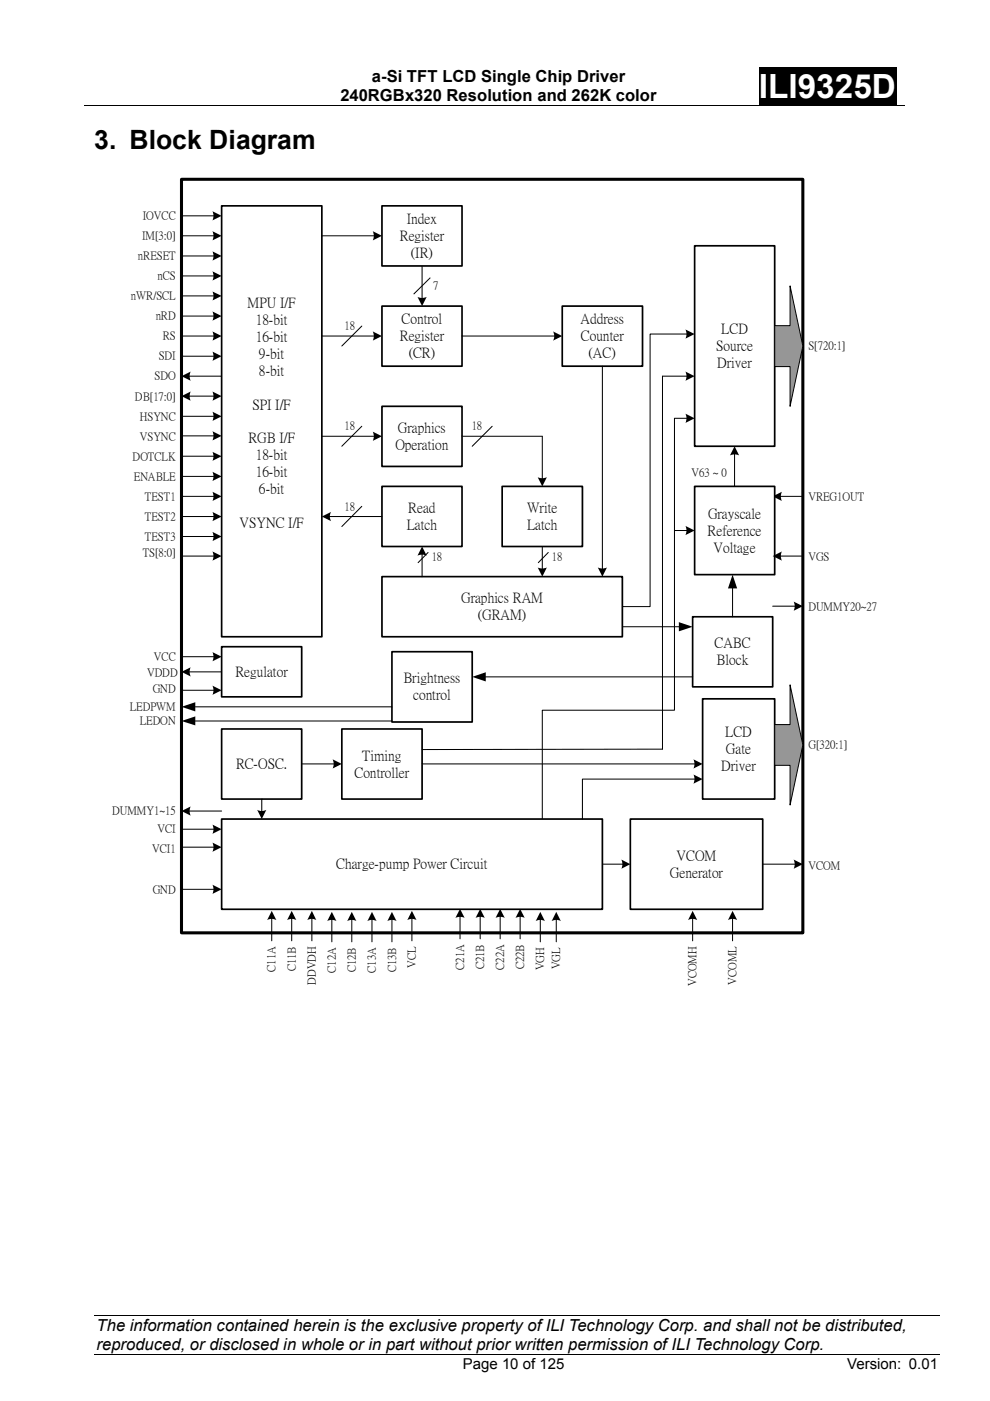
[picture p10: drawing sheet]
<svg xmlns="http://www.w3.org/2000/svg" width="210mm" height="297mm" viewBox="0 0 210 297" stroke-linecap="round" stroke-linejoin="round" font-family="sans-serif">
<path d="M61 22.3l.1 .1zM149.9 22.3l.1 .1zM160.9 14.2h29.1v8.1h-29.1zM79 287.1h.1v.2h-.1zM138.6 287.1h.2v.2h-.2z" fill="#000"/>
<path d="M17.8 22.4h174.1M20 278.9h179.3M20 287.2h59M79.1 287.2h59.5M138.8 287.2h60.5" fill="none" stroke="#000" stroke-width=".21"/>
<path d="M38.5 38h131.7v159.8h-131.7z" fill-rule="evenodd" fill="#fff"/>
<path d="M38.5 38h131.7v159.8h-131.7z" fill="none" stroke="#000" stroke-width=".65"/>
<path d="M47 43.6h21.2v91.4h-21.2z" fill-rule="evenodd" fill="#fff"/>
<path d="M47 43.6h21.2v91.4h-21.2z" fill="none" stroke="#000" stroke-width=".36"/>
<g fill="none" stroke="#000" stroke-width=".22">
<path d="M38.5 50h7M38.5 54.3h7M38.5 58.5h7M38.5 62.7h7M38.5 67h7M38.5 71.2h7M38.5 75.5h7M40 79.8h7M38.5 88.3h7M38.5 92.4h7M38.5 96.7h7M40 84h5.5"/>
<path d="M38.5 105.2h7M38.5 109.5h7M38.5 117.9h7"/>
</g>
<g fill="#000">
<path d="M45 49l2 1-2 1 .3-1.2z" fill-rule="evenodd"/>
<path d="M45 53.3l2 1-2 .9 .3-1.1z" fill-rule="evenodd"/>
<path d="M45 57.5l2 1-2 1 .3-1.2z" fill-rule="evenodd"/>
<path d="M38.5 79.8l1.9-1-.2 .7 .2 1.2z" fill-rule="evenodd"/>
<path d="M45 61.8l2 .9-2 1 .3-1.1z" fill-rule="evenodd"/>
<path d="M45 66l2 1-2 1 .3-1.2z" fill-rule="evenodd"/>
<path d="M45 70.3l2 .9-2 1 .3-1.1z" fill-rule="evenodd"/>
<path d="M45 74.5l2 1-2 1 .3-1.2z" fill-rule="evenodd"/>
<path d="M38.5 84l1.9-1-.2 .8 .2 1.2z" fill-rule="evenodd"/>
<path d="M45 83l2 1-2 1 .3-1.2z" fill-rule="evenodd"/>
<path d="M45 87.3l2 1-2 .9 .3-1.2z" fill-rule="evenodd"/>
<path d="M45 91.4l2 1-2 1 .3-1.2z" fill-rule="evenodd"/>
<path d="M45 95.8l2 .9-2 1 .3-1.1z" fill-rule="evenodd"/>
<path d="M45 104.3l2 .9-2 1 .3-1.1z" fill-rule="evenodd"/>
<path d="M45 108.5l2 1-2 1 .3-1.2z" fill-rule="evenodd"/>
<path d="M45 116.9l2 1-2 1 .3-1.2z" fill-rule="evenodd"/>
</g>
<path d="M47 137.1h17v10.6h-17z" fill-rule="evenodd" fill="#fff"/>
<path d="M47 137.1h17v10.6h-17z" fill="none" stroke="#000" stroke-width=".36"/>
<path d="M38.5 139.2h7M38.5 146.3h7" fill="none" stroke="#000" stroke-width=".22"/>
<g fill="#000">
<path d="M45 138.3l2 .9-2 1 .3-1.2z" fill-rule="evenodd"/>
<path d="M45 145.4l2 .9-2 1 .3-1.1z" fill-rule="evenodd"/>
</g>
<path d="M47 154.6h17v14.8h-17z" fill-rule="evenodd" fill="#fff"/>
<path d="M47 154.6h17v14.8h-17z" fill="none" stroke="#000" stroke-width=".36"/>
<path d="M72.5 154.6h17v14.8h-17z" fill-rule="evenodd" fill="#fff"/>
<path d="M72.5 154.6h17v14.8h-17z" fill="none" stroke="#000" stroke-width=".36"/>
<path d="M64 162h7" fill="none" stroke="#000" stroke-width=".22"/>
<path d="M70.5 161l2 1-2 .9 .2-1.1z" fill-rule="evenodd" fill="#000"/>
<path d="M47 173.7h80.7v19.1h-80.7z" fill-rule="evenodd" fill="#fff"/>
<path d="M47 173.7h80.7v19.1h-80.7z" fill="none" stroke="#000" stroke-width=".36"/>
<path d="M165.3 105.2h4.9M38.5 175.8h7M57.6 194.6v4.9M61.8 194.6v4.9M66.1 194.6v4.9M70.4 194.8v4.9M74.6 194.8v4.9M87.3 194.6v4.9M106 194.1v5M110.3 194.1v5M114.6 194.8v4.9M117.9 194.8v4.9" fill="none" stroke="#000" stroke-width=".22"/>
<g fill="#000">
<path d="M163.8 105.2l2-.9-.2 .8 .2 1.1z" fill-rule="evenodd"/>
<path d="M45 174.8l2 1-2 1 .3-1.2z" fill-rule="evenodd"/>
<path d="M57.6 193.1l1 2a2 2 0 0 0-2 0z" fill-rule="evenodd"/>
<path d="M61.8 193.1l1 2a1.98 1.98 0 0 0-1.9 0z" fill-rule="evenodd"/>
<path d="M66.1 193.1l1 2a1.91 1.91 0 0 0-1.9 0z" fill-rule="evenodd"/>
<path d="M70.4 193.3l.9 2a2 2 0 0 0-1.9 0z" fill-rule="evenodd"/>
<path d="M74.6 193.3l1 2a1.98 1.98 0 0 0-2 0z" fill-rule="evenodd"/>
<path d="M87.3 193.1l1 2a1.98 1.98 0 0 0-1.9 0z" fill-rule="evenodd"/>
<path d="M106 192.7l1 1.9-.7-.2-1.2 .2z" fill-rule="evenodd"/>
<path d="M110.3 192.7l1 1.9-.8-.2-1.2 .2z" fill-rule="evenodd"/>
<path d="M114.6 193.3l.9 2a2 2 0 0 0-1.9 0z" fill-rule="evenodd"/>
<path d="M117.9 193.3l1 2a1.98 1.98 0 0 0-1.9 0z" fill-rule="evenodd"/>
</g>
<path d="M133.6 173.7h28.1v19.1h-28.1z" fill-rule="evenodd" fill="#fff"/>
<path d="M133.6 173.7h28.1v19.1h-28.1z" fill="none" stroke="#000" stroke-width=".36"/>
<path d="M55.5 169.4v2.8M127.7 183.2h4.5M146.9 194.6v4.9M155.3 194.6v4.9M161.7 183.2h7" fill="none" stroke="#000" stroke-width=".22"/>
<g fill="#000">
<path d="M54.5 171.7a1.98 1.98 0 0 0 2 0l-1 2z" fill-rule="evenodd"/>
<path d="M131.7 182.2l1.9 1-1.9 1 .3-.8z" fill-rule="evenodd"/>
<path d="M146.9 193.1l.9 2a2 2 0 0 0-1.9 0z" fill-rule="evenodd"/>
<path d="M155.3 193.1l1 2a1.98 1.98 0 0 0-2 0z" fill-rule="evenodd"/>
<path d="M168.3 182.2l1.9 1-1.9 1 .2-1.2z" fill-rule="evenodd"/>
</g>
<path d="M81 43.6h17v12.8h-17z" fill-rule="evenodd" fill="#fff"/>
<path d="M81 43.6h17v12.8h-17z" fill="none" stroke="#000" stroke-width=".36"/>
<path d="M68.2 50h11.3" fill="none" stroke="#000" stroke-width=".22"/>
<path d="M79 49l2 1-2 1 .2-1.2z" fill-rule="evenodd" fill="#000"/>
<path d="M81 64.9h17v12.7h-17z" fill-rule="evenodd" fill="#fff"/>
<path d="M81 64.9h17v12.7h-17z" fill="none" stroke="#000" stroke-width=".36"/>
<path d="M89.5 56.4v7M91.2 58.9l-3.4 3.4M68.2 71.2h11.3M76.7 69.1l-4.2 4.3" fill="none" stroke="#000" stroke-width=".22"/>
<g fill="#000">
<path d="M79 70.3l2 .9-2 1 .2-1.1z" fill-rule="evenodd"/>
<path d="M88.5 62.9l1.2 .3 .8-.3-1 2z" fill-rule="evenodd"/>
</g>
<path d="M81 86.1h17v12.8h-17z" fill-rule="evenodd" fill="#fff"/>
<path d="M81 86.1h17v12.8h-17z" fill="none" stroke="#000" stroke-width=".36"/>
<path d="M68.2 92.5h11.3M76.7 90.4l-4.2 4.2" fill="none" stroke="#000" stroke-width=".22"/>
<path d="M79 91.5l2 1-2 1 .2-1.2z" fill-rule="evenodd" fill="#000"/>
<path d="M81 103.1h17v12.8h-17z" fill-rule="evenodd" fill="#fff"/>
<path d="M81 103.1h17v12.8h-17z" fill="none" stroke="#000" stroke-width=".36"/>
<path d="M104.4 90.4l-4.3 4.2M115 92.5v9.1M69.7 109.5h11.3M76.7 107.4l-4.2 4.2" fill="none" stroke="#000" stroke-width=".22"/>
<g fill="#000">
<path d="M68.2 109.5l2-1a1.98 1.98 0 0 0 0 2z" fill-rule="evenodd"/>
<path d="M114 101.2l.8 .2 1.2-.2-1 1.9z" fill-rule="evenodd"/>
</g>
<path d="M106.5 103.1h17v12.8h-17z" fill-rule="evenodd" fill="#fff"/>
<path d="M106.5 103.1h17v12.8h-17z" fill="none" stroke="#000" stroke-width=".36"/>
<path d="M98 92.5h17" fill="none" stroke="#000" stroke-width=".22"/>
<path d="M81 122.3h51v12.7h-51z" fill-rule="evenodd" fill="#fff"/>
<path d="M81 122.3h51v12.7h-51z" fill="none" stroke="#000" stroke-width=".36"/>
<path d="M89.5 117.3v5M90.8 117.1l-2.2 2.2M115 115.9v4.9M116.2 117.1l-2.1 2.2" fill="none" stroke="#000" stroke-width=".22"/>
<g fill="#000">
<path d="M89.5 115.9l1 1.9-.8-.2-1.2 .2z" fill-rule="evenodd"/>
<path d="M114 120.3l1.2 .2 .8-.2-1 2z" fill-rule="evenodd"/>
</g>
<path d="M119.2 64.9h17v12.7h-17z" fill-rule="evenodd" fill="#fff"/>
<path d="M119.2 64.9h17v12.7h-17z" fill="none" stroke="#000" stroke-width=".36"/>
<path d="M98 71.2h19.7M127.7 77.6v43.2" fill="none" stroke="#000" stroke-width=".22"/>
<g fill="#000">
<path d="M117.3 70.3l1.9 .9-1.9 1a1.98 1.98 0 0 0 0-1.9z" fill-rule="evenodd"/>
<path d="M126.7 120.3l1.2 .2 .8-.2-1 2z" fill-rule="evenodd"/>
</g>
<path d="M147.3 52.1h17v42.5h-17z" fill-rule="evenodd" fill="#fff"/>
<path d="M147.3 52.1h17v42.5h-17z" fill="none" stroke="#000" stroke-width=".36"/>
<path d="M145.8 70.8h-8v57.8h-5.8" fill="none" stroke="#000" stroke-width=".22"/>
<path d="M145.3 69.8l2 1-2 1 .2-1.2z" fill-rule="evenodd" fill="#000"/>
<path d="M147.3 103.1h17v18.7h-17z" fill-rule="evenodd" fill="#fff"/>
<path d="M147.3 103.1h17v18.7h-17z" fill="none" stroke="#000" stroke-width=".36"/>
<path d="M155.7 96.1v7" fill="none" stroke="#000" stroke-width=".22"/>
<path d="M155.7 94.6l1 2-.7-.3-1.2 .3z" fill-rule="evenodd" fill="#000"/>
<path d="M167.5 60.6l2.7 12.8-2.7 12.7v-8.4h-3.2v-8.7h3.2z" fill-rule="evenodd" fill="#969696"/>
<path d="M167.5 60.6l2.7 12.8-2.7 12.7v-8.4h-3.2v-8.7h3.2z" fill="none" stroke="#000" stroke-width=".21"/>
<path d="M149 148.2h15.3v21.2h-15.3z" fill-rule="evenodd" fill="#fff"/>
<path d="M149 148.2h15.3v21.2h-15.3z" fill="none" stroke="#000" stroke-width=".36"/>
<path d="M145.8 88.7h-2.8v61.9h-28v23.1M143 112.5h2.8M147.5 165.2h-24v8.5" fill="none" stroke="#000" stroke-width=".22"/>
<g fill="#000">
<path d="M145.3 87.7l2 1-2 1 .2-1.2z" fill-rule="evenodd"/>
<path d="M145.3 111.5l2 1-2 1 .2-1.2z" fill-rule="evenodd"/>
<path d="M147 164.2l2 1-2 1 .2-1.2z" fill-rule="evenodd"/>
</g>
<path d="M167.5 145.2l2.7 12.7-2.7 12.8v-8.4h-3.2v-8.7h3.2z" fill-rule="evenodd" fill="#969696"/>
<path d="M167.5 145.2l2.7 12.7-2.7 12.8v-8.4h-3.2v-8.7h3.2z" fill="none" stroke="#000" stroke-width=".21"/>
<g fill="none" stroke="#000" stroke-width=".22">
<path d="M38.5 45.8h7M145.8 79.8h-5.3v79l-51 .1M38.5 101h7M38.5 113.7h7M165.3 117.9h4.9M163.8 128.5h4.9M40 142.5h7M38.5 179.6h7M40 172h7M89.5 162h58M38.5 188.6h7M78.9 194.8v4.9"/>
<path d="M83.1 194.8v4.9M97.5 194.1v5M101.8 194.1v5"/>
</g>
<g fill="#000">
<path d="M45 44.8l2 1-2 .9 .3-1.2z" fill-rule="evenodd"/>
<path d="M145.3 78.8l2 1-2 .9 .2-1.2z" fill-rule="evenodd"/>
<path d="M45 100l2 1-2 1 .3-1.2z" fill-rule="evenodd"/>
<path d="M45 112.8l2 .9-2 1 .3-1.1z" fill-rule="evenodd"/>
<path d="M163.8 117.9l2-1-.2 .8 .2 1.2z" fill-rule="evenodd"/>
<path d="M168.3 127.6l1.9 .9-1.9 1 .2-1.2z" fill-rule="evenodd"/>
<path d="M38.5 142.5l1.9-1-.2 .7 .2 1.2z" fill-rule="evenodd"/>
<path d="M38.5 172l1.9-1-.2 .8 .2 1.1z" fill-rule="evenodd"/>
<path d="M45 178.6l2 1-2 1 .3-1.2z" fill-rule="evenodd"/>
<path d="M147 161l2 1-2 .9 .2-1.1z" fill-rule="evenodd"/>
<path d="M45 187.6l2 1-2 .9 .3-1.2z" fill-rule="evenodd"/>
<path d="M78.9 193.3l.9 2a2 2 0 0 0-1.9 0z" fill-rule="evenodd"/>
<path d="M83.1 193.3l1 2a1.98 1.98 0 0 0-2 0z" fill-rule="evenodd"/>
<path d="M97.5 192.7l1 1.9-.7-.2-1.2 .2z" fill-rule="evenodd"/>
<path d="M101.8 192.7l1 1.9-.8-.2-1.2 .2z" fill-rule="evenodd"/>
</g>
<path d="M83.1 138.2h17v14.9h-17z" fill-rule="evenodd" fill="#fff"/>
<path d="M83.1 138.2h17v14.9h-17z" fill="none" stroke="#000" stroke-width=".36"/>
<path d="M146.9 130.8h16.9v14.8h-16.9z" fill-rule="evenodd" fill="#fff"/>
<path d="M146.9 130.8h16.9v14.8h-16.9z" fill="none" stroke="#000" stroke-width=".36"/>
<path d="M132 132.9h12.2M155.3 124.5v6.3M41.1 149.9h42M41.1 152.9h42M102.8 143.5h44.1" fill="none" stroke="#000" stroke-width=".22"/>
<path d="M143.9 131.9l3 1-3 1zM155.3 121.8l1 3h-2zM38.5 149.9l2.9-1v1.9zM38.5 152.9l2.9-1v1.9zM100.1 143.5l2.9-1v2z" fill="#000"/>
<text font-size="7.1" fill="#fff" x="160.9" y="20.7">ILI9325D</text>
<text font-size="5.6" x="20" y="31.7">3. Block Diagram</text>
<g font-size="3.5">
<text x="78.9" y="17.4">a-Si TFT LCD Single Chip Driver</text>
<text x="72.2" y="21.5">240RGBx320 Resolution and 262K color</text>
<text x="20.5" y="286.3">reproduced, or disclosed in whole or in part without prior written permission of ILI Technology Corp.</text>
<text x="20.5" y="282.2">The information contained herein is the exclusive property of ILI Technology Corp. and shall not be distributed,</text>
</g>
<g font-size="3.2">
<text x="98.1" y="290.3">Page 10 of 125</text>
<text x="179.6" y="290.3">Version: 0.01</text>
</g>
<g font-size="3">
<text x="86.2" y="47.3">Index</text>
<text x="84.8" y="50.9">Register</text>
<text x="87.1" y="54.5">(IR)</text>
<text x="52.5" y="65">MPU I/F</text>
<text x="54.2" y="68.6">18-bit</text>
<text x="85.1" y="68.5">Control</text>
<text x="123.1" y="68.5">Address</text>
<text x="152.9" y="70.7">LCD</text>
<text x="54.2" y="72.2">16-bit</text>
<text x="54.9" y="75.8">9-bit</text>
<text x="84.8" y="72.1">Register</text>
<text x="86.7" y="75.7">(CR)</text>
<text x="123.1" y="72.1">Counter</text>
<text x="124.8" y="75.7">(AC)</text>
<text x="151.8" y="74.3">Source</text>
<text x="152.1" y="77.9">Driver</text>
<text x="54.9" y="79.4">8-bit</text>
<text x="53.5" y="86.6">SPI I/F</text>
<text x="52.7" y="93.8">RGB I/F</text>
<text x="83.8" y="95.2">Operation</text>
<text x="84.4" y="91.6">Graphics</text>
<text x="54.2" y="97.4">18-bit</text>
<text x="54.2" y="101">16-bit</text>
<text x="54.9" y="104.6">6-bit</text>
<text x="50.8" y="111.8">VSYNC I/F</text>
<text x="86.2" y="112.2">Latch</text>
<text x="86.6" y="108.6">Read</text>
<text x="111.8" y="108.6">Write</text>
<text x="111.8" y="112.2">Latch</text>
<text x="150" y="113.4">Reference</text>
<text x="150.1" y="109.8">Grayscale</text>
<text x="151.3" y="117">Voltage</text>
<text x="97.8" y="127.7">Graphics RAM</text>
<text x="101.3" y="131.3">(GRAM)</text>
<text x="151.5" y="137.2">CABC</text>
<text x="49.9" y="143.3">Regulator</text>
<text x="151.9" y="140.8">Block</text>
<text x="85.6" y="144.7">Brightness</text>
<text x="87.6" y="148.3">control</text>
<text x="76.8" y="161.1">Timing</text>
<text x="153.8" y="156.1">LCD</text>
<text x="153.9" y="159.7">Gate</text>
<text x="50" y="162.9">RC-OSC.</text>
<text x="75.2" y="164.7">Controller</text>
<text x="152.9" y="163.3">Driver</text>
<text x="71.3" y="184.1">Charge-pump Power Circuit</text>
<text x="142" y="185.9">Generator</text>
<text x="143.5" y="182.3">VCOM</text>
</g>
<g font-size="2.4">
<text x="30.3" y="46.4">IOVCC</text>
<text x="30.1" y="50.7">IM[3:0]</text>
<text x="29.3" y="54.9">nRESET</text>
<text x="33.4" y="59.2">nCS</text>
<text x="27.8" y="63.5">nWR/SCL</text>
<text x="91.9" y="61.3">7</text>
<text x="33" y="67.7">nRD</text>
<text x="34.5" y="72">RS</text>
<text x="73" y="69.9">18</text>
<text x="33.7" y="76.2">SDI</text>
<text x="171.4" y="74.1">S[720:1]</text>
<text x="32.8" y="80.4">SDO</text>
<text x="28.6" y="84.7">DB[17:0]</text>
<text x="29.6" y="88.9">HSYNC</text>
<text x="29.6" y="93.2">VSYNC</text>
<text x="73" y="91.1">18</text>
<text x="100" y="91.1">18</text>
<text x="28.1" y="97.5">DOTCLK</text>
<text x="28.4" y="101.7">ENABLE</text>
<text x="146.6" y="100.8">V63 ~ 0</text>
<text x="30.7" y="106">TEST1</text>
<text x="171.4" y="106">VREG1OUT</text>
<text x="30.7" y="110.2">TEST2</text>
<text x="73" y="108.1">18</text>
<text x="30.3" y="117.9">TS[8:0]</text>
<text x="30.7" y="114.5">TEST3</text>
<text x="91.5" y="118.7">18</text>
<text x="117" y="118.7">18</text>
<text x="171.4" y="118.7">VGS</text>
<text x="171.4" y="129.3">DUMMY20~27</text>
<text x="31.2" y="143.3">VDDD</text>
<text x="32.6" y="140">VCC</text>
<text x="32.4" y="146.7">GND</text>
<text x="27.5" y="150.6">LEDPWM</text>
<text x="29.6" y="153.5">LEDON</text>
<text x="171.4" y="158.6">G[320:1]</text>
<text x="23.8" y="172.7">DUMMY1~15</text>
<text x="33.4" y="176.5">VCI</text>
<text x="32.3" y="180.7">VCI1</text>
<text x="171.4" y="184.2">VCOM</text>
<text x="32.4" y="189.2">GND</text>
<text x="58.3" y="206" transform="rotate(-90 58.3 206)">C11A</text>
<text x="62.6" y="205.9" transform="rotate(-90 62.6 205.9)">C11B</text>
<text x="66.8" y="208.8" transform="rotate(-90 66.8 208.8)">DDVDH</text>
<text x="71" y="206.2" transform="rotate(-90 71 206.2)">C12A</text>
<text x="75.3" y="206.1" transform="rotate(-90 75.3 206.1)">C12B</text>
<text x="79.5" y="206.2" transform="rotate(-90 79.5 206.2)">C13A</text>
<text x="83.8" y="206.1" transform="rotate(-90 83.8 206.1)">C13B</text>
<text x="88.1" y="205.2" transform="rotate(-90 88.1 205.2)">VCL</text>
<text x="98.3" y="205.6" transform="rotate(-90 98.3 205.6)">C21A</text>
<text x="102.5" y="205.5" transform="rotate(-90 102.5 205.5)">C21B</text>
<text x="106.8" y="205.6" transform="rotate(-90 106.8 205.6)">C22A</text>
<text x="111" y="205.5" transform="rotate(-90 111 205.5)">C22B</text>
<text x="115.2" y="205.7" transform="rotate(-90 115.2 205.7)">VGH</text>
<text x="118.7" y="205.5" transform="rotate(-90 118.7 205.5)">VGL</text>
<text x="147.5" y="209" transform="rotate(-90 147.5 209)">VCOMH</text>
<text x="156" y="208.8" transform="rotate(-90 156 208.8)">VCOML</text>
</g>
</svg>
